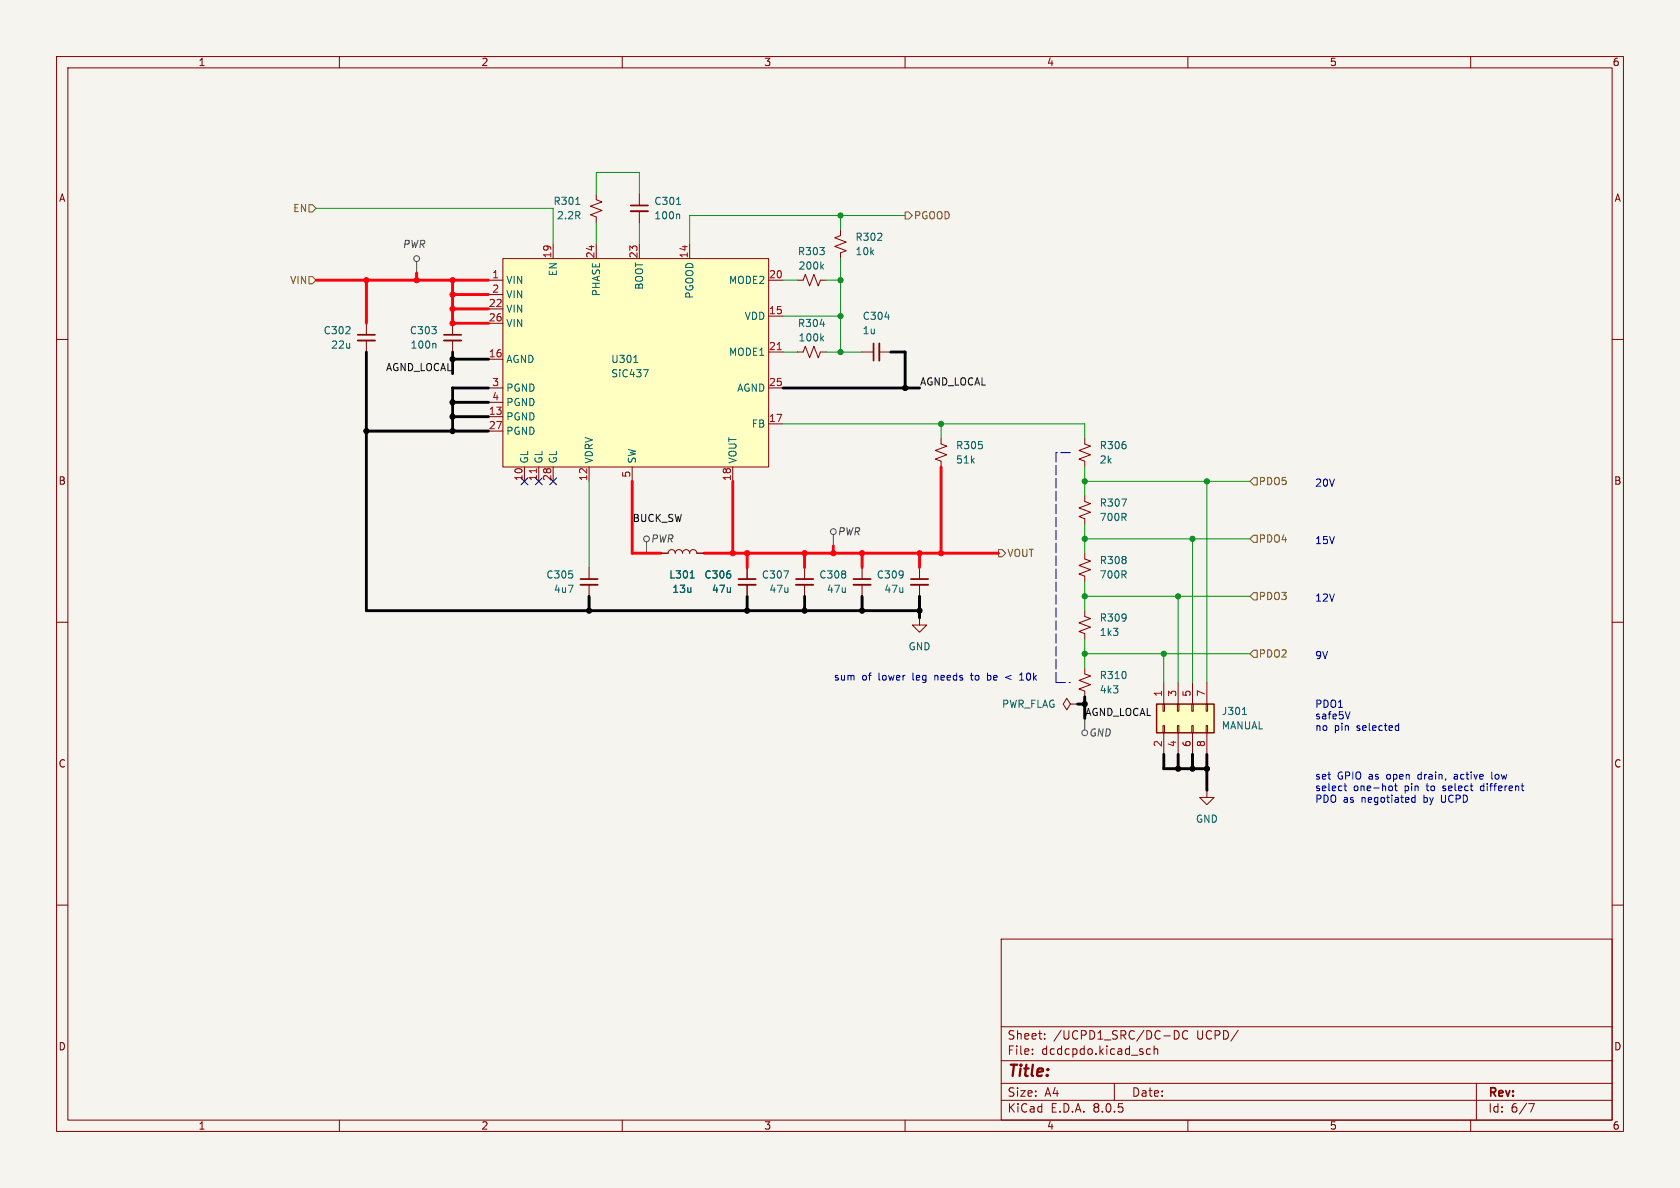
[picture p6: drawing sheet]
<svg xmlns="http://www.w3.org/2000/svg" width="297mm" height="210mm" viewBox="0 0 297 210" stroke-linecap="round" stroke-linejoin="round" font-family="sans-serif">
<path d="M0 0h297v210h-297z" fill="#f5f4ef" stroke="#f5f4ef" stroke-width=".18"/>
<g fill="none" stroke="#840000" stroke-width=".18">
<path d="M10 10h277v190h-277zM12 12h273v186h-273zM60 10v2M110 10v2M160 10v2M210 10v2M260 10v2M10 60h2M285 60h2M166.4 77.5v1l1 .4-2 .7 2 .8-2 .8 1 .3v1.1M191.8 97.8v1l1 .4-2 .7 2 .8-2 .8 1 .4v1M10 110h2"/>
<path d="M191.8 108v1l1 .3-2 .8 2 .8-2 .7 1 .4v1M285 110h2M189.2 124.5l-.6 1-.6-1 .6-1.1 .6 1.1h1.3M190.5 124.5h.1M10 160h2M285 160h2M177 166h108v32h-108zM60 198v2M110 198v2M160 198v2M177 194.5h108M177 191.5h108"/>
<path d="M177 187.5h108M177 181.5h108M182.5 186.3v.1M182.5 185.5v.1M184.7 183.6v.1M184.7 182.8v.1M197 191.5v3M203.4 185.5l-.4-.1-.3 .3v.4l.1 .2h.6M204 185.5l.2-.1 .4 .1 .1 .9M204 184.9v1.5M207.6 182.2a.76 .76 0 0 1 .9 .7 .76 .76 0 0 1-.9 .8zM210 182.3a.6 .6 0 0 0-.8 0 .6 .6 0 0 0-.2 .8 .56 .56 0 0 0 .3 .5 .56 .56 0 0 0 .7 0"/>
<path d="M210 198v2M218.9 182.1l-1.3 2M260 198v2M261 191.5v6.5M270.2 195.1h1l-.6 1.5"/>
</g>
<path d="M204.5 124.5h10.1v5h-10.1z" fill="#ffffc2"/>
<g fill="none" stroke="#840000" stroke-width=".18">
<path d="M105.4 34.3v1l1 .4-2 .7 2 .8-2 .8 1 .4v1M113 34.3v2M113 37.3v2.1M205.6 124.5h.3v1.2h-.3zM205.6 128.3h.3v1.2h-.3zM205.7 120.7v3.8M205.7 129.5v3.9M208.2 124.5h.2v1.2h-.2zM208.2 128.3h.2v1.2h-.2zM208.3 120.7v3.8M208.3 129.5v3.9M210.7 124.5h.2v1.2h-.2z"/>
<path d="M210.7 128.3h.2v1.2h-.2zM210.8 120.7v3.8M210.8 129.5v3.9M213.2 124.5h.3v1.2h-.3zM213.2 128.3h.3v1.2h-.3zM213.4 120.7v3.8M213.4 129.5v3.9"/>
</g>
<path d="M204.5 124.5h10.1v5h-10.1z" fill="none" stroke="#840000" stroke-width=".25"/>
<path d="M101.8 36.1h.7M119.6 36.1h.7M120 37.8l.2 .2v.7M219.6 126.3h.8" fill="none" stroke="#006464" stroke-width=".18"/>
<path d="M111.5 37.3h3.1" fill="none" stroke="#840000" stroke-width=".33"/>
<path d="M111.5 36.3h3.1" fill="none" stroke="#840000" stroke-width=".3"/>
<path d="M88.9 45.7h47v36.9h-47z" fill="#ffffc2"/>
<g fill="none" stroke="#840000" stroke-width=".18">
<path d="M64.8 57.2v2M80 57.2v2M86.4 49.5h2.5M86.4 52.1h2.5M86.4 54.6h2.5M86.4 57.2h2.5M88.9 45.7h47v36.9h-47zM97.8 43.2v2.5M105.4 43.2v2.5M113 43.2v2.5M121.9 43.2v2.5M135.9 49.5h2.5"/>
<path d="M135.9 55.9h2.5M141 49.5h1l.4-1 .7 2 .8-2 .8 2 .3-1h1M148.6 40.6v1.1l-1 .3 2 .8-2 .8 2 .7-1 .4v1M64.8 60.2v2M80 60.2v2M86.4 73.7h2.5M86.4 63.5h2.5M86.4 68.6h2.5M86.4 76.2h2.5M86.4 71.1h2.5M135.9 74.9h2.5M135.9 62.2h2.5"/>
<path d="M135.9 68.6h2.5M141 62.2h1l.4-1 .7 2 .8-2 .8 2 .3-1h1M152.4 62.2h2M155.4 62.2h2.1M191.8 77.5v1l1 .4-2 .7 2 .8-2 .8 1 .3v1.1M92.7 82.6v2.5M95.2 82.6v2.5M97.8 82.6v2.5M104.1 82.6v2.5M111.8 82.6v2.5M116.8 97.8h1.3a.64 .64 0 0 1 .6-.6 .64 .64 0 0 1 .7 .6 .64 .64 0 0 1 .6-.6 .64 .64 0 0 1 .6 .6 .64 .64 0 0 1 .7-.6 .64 .64 0 0 1 .6 .6 .64 .64 0 0 1 .7-.6 .64 .64 0 0 1 .6 .6h1.3M129.5 82.6v2.5"/>
<path d="M191.8 87.6v1l1 .4-2 .8 2 .8-2 .7 1 .4v1M104.1 100.3v2.1M104.1 103.4v2M132.1 100.3v2.1M132.1 103.4v2M142.2 100.3v2.1M142.2 103.4v2M152.4 100.3v2.1M152.4 103.4v2M162.6 109.2v1.3h1.2l-1.2 1.3-1.3-1.3h1.3M162.6 109.2h.1M162.6 100.3v2.1"/>
<path d="M162.6 103.4v2M191.8 118.1v1l1 .4-2 .8 2 .7-2 .8 1 .4v1M213.4 139.7v1.3h1.2l-1.2 1.2-1.3-1.2h1.3M213.4 139.7h.1"/>
</g>
<path d="M137.4 61.8h.7M94.8 82.9v.7" fill="none" stroke="#a90000" stroke-width=".18"/>
<path d="M145 57.3h.8M145.2 59.8l.4 .5M145.2 47.1l.4 .5M145.6 59.4l-.5 .5M145.6 46.7l-.5 .5M156.4 56h.8M76.9 60.7l.2 .2v.6M112.1 64.1h.7M113.7 65.3h.9l-.6 1.3M198.3 88.2h.8l-.5 1.3M122 102.2h.7M138.6 100.9h.8l-.5 1.3" fill="none" stroke="#006464" stroke-width=".18"/>
<path d="M63.2 60.2h3.1M78.5 60.2h3M155.4 60.7v3.1M102.6 103.4h3.1M130.6 103.4h3M140.7 103.4h3.1M150.9 103.4h3M161 103.4h3.1" fill="none" stroke="#840000" stroke-width=".33"/>
<path d="M63.2 59.2h3.1M78.5 59.2h3M154.4 60.7v3.1M102.6 102.4h3.1M130.6 102.4h3M140.7 102.4h3.1M150.9 102.4h3M161 102.4h3.1" fill="none" stroke="#840000" stroke-width=".3"/>
<g fill="none" stroke="#484848" stroke-width=".18">
<path d="M73.7 46.2v2.1M114.3 95.8v2M147.3 94.5v2M191.8 127v2"/>
<circle cx="73.7" cy="45.7" r=".51"/>
<circle cx="114.3" cy="95.3" r=".51"/>
<circle cx="147.3" cy="94" r=".51"/>
<circle cx="191.8" cy="129.5" r=".51"/>
</g>
<path d="M54.6 36.2h.6l.7 .6-.7 .7h-.6zM160 37.5h.7l.6 .6-.6 .6h-.7zM54.6 48.9h.6l.7 .6-.7 .7h-.6zM176.5 97.2h.7l.6 .6-.6 .6h-.7zM221.6 84.5h.6v1.2h-.6l-.6-.6zM221.6 94.6h.6v1.3h-.6l-.6-.6zM221.6 114.9h.6v1.3h-.6l-.6-.6zM221.6 104.8h.6v1.2h-.6l-.6-.6z" fill="none" stroke="#725600" stroke-width=".18"/>
<g fill="none" stroke="#0000c2" stroke-width=".18">
<path d="M171.5 119.4h.5M171.7 119l.1 1.2M174.6 119v1.2M174.9 119.4l-.3 .1M178.7 119.4l-.9 .4 .9 .3M180.3 119.3l.3-.3v1.2M174.6 120.2h.3M180.3 120.2h.7M237.6 138.9h.5M237.8 138.5v1.1l.3 .2M238.7 125.8l-.4 1.3M245.8 138.9l.3 .1 .1 .2-.1 .5-.3 .1"/>
<path d="M246.5 138.9h.5M246.7 138.5v1.1l.3 .2M246.9 128.3h.4M247.3 127.9v1.2M247.3 129.1h-.4M257.2 136.9l-.1 .1M257.2 137.3l-.1 .1 .1 .3M261.8 139l-.1 .2 .1 .5M263.7 136.5v1.1l.2 .1M268.9 138.9h.5M269.3 139.8h.1M249.6 141.6l.2 .2h.4"/>
<path d="M250.2 141h-.4l-.2 .2M250.2 140.6v1.2"/>
</g>
<path d="M186.7 80v40.7M189.2 80h-2.5M186.7 120.7h2.5" fill="none" stroke="#0000c2" stroke-width=".18" stroke-dasharray="1.7 .6"/>
<g fill="none" stroke="#ff000b" stroke-width=".51">
<path d="M55.9 49.5h30.5M64.8 49.5v7.7M73.7 48.3v1.2M80 49.5v7.7h6.4M80 52.1h6.4M80 54.6h6.4M111.8 85.1v12.7h5M124.5 97.8h52M129.5 85.1v12.7M132.1 97.8v2.5M142.2 97.8v2.5M147.3 96.5v1.3"/>
<path d="M152.4 97.8v2.5M162.6 97.8v2.5M166.4 82.6v15.2"/>
</g>
<g fill="none" stroke="#000" stroke-width=".51">
<path d="M64.8 76.2h21.6M64.8 62.2v45.8h97.8M80 71.1h6.4M80 62.2v3.8M80 63.5h6.4M80 73.7h6.4M86.4 68.6h-6.4v7.6M138.4 68.6h24.2M157.5 62.2h2.5v6.4M104.1 105.4v2.6M132.1 105.4v2.6M142.2 105.4v2.6"/>
<path d="M152.4 105.4v2.6M162.6 105.4v3.8M190.5 124.5h1.3M191.8 123.2v3.8M205.7 133.4v2.5h7.7M208.3 133.4v2.5M210.8 133.4v2.5M213.4 133.4v6.3"/>
</g>
<g fill="none" stroke="#009600" stroke-width=".18">
<path d="M55.9 36.8h41.9v6.4M105.4 34.3v-3.8h7.6v3.8M105.4 39.4v3.8M113 39.4v3.8M148.6 38.1v2.5M160 38.1h-38.1v5.1M138.4 55.9h10.2M138.4 49.5h2.6M146 49.5h2.6M148.6 45.7v16.5M138.4 62.2h2.6M138.4 74.9h53.4v2.6"/>
<path d="M146 62.2h6.4M166.4 74.9v2.6M104.1 85.1v15.2M191.8 82.6v5M191.8 92.7v5.1M191.8 95.3h29.2M191.8 85.1h29.2M210.8 95.3v25.4M213.4 85.1v35.6M191.8 102.9v5.1M191.8 113v5.1M191.8 115.6h29.2"/>
<path d="M191.8 105.4h29.2M205.7 115.6v5.1M208.3 105.4v15.3"/>
</g>
<path d="M92.1 84.5l1.2 1.2M93.3 84.5l-1.2 1.2M94.6 84.5l1.3 1.2M95.9 84.5l-1.3 1.2M97.2 84.5l1.2 1.2M98.4 84.5l-1.2 1.2" fill="none" stroke="#000084" stroke-width=".18"/>
<g fill="#009600" stroke="#009600" stroke-width=".18">
<circle cx="210.8" cy="95.3" r=".46"/>
<circle cx="205.7" cy="115.6" r=".46"/>
<circle cx="213.4" cy="85.1" r=".46"/>
<circle cx="208.3" cy="105.4" r=".46"/>
<circle cx="191.8" cy="115.6" r=".46"/>
<circle cx="191.8" cy="95.3" r=".46"/>
<circle cx="191.8" cy="105.4" r=".46"/>
<circle cx="191.8" cy="85.1" r=".46"/>
<circle cx="166.4" cy="74.9" r=".46"/>
<circle cx="148.6" cy="38.1" r=".46"/>
<circle cx="148.6" cy="49.5" r=".46"/>
<circle cx="148.6" cy="62.2" r=".46"/>
<circle cx="148.6" cy="55.9" r=".46"/>
</g>
<g fill="#000" stroke="#000" stroke-width=".18">
<circle cx="64.8" cy="76.2" r=".46"/>
<circle cx="80" cy="73.7" r=".46"/>
<circle cx="80" cy="63.5" r=".46"/>
<circle cx="80" cy="76.2" r=".46"/>
<circle cx="80" cy="71.1" r=".46"/>
<circle cx="160" cy="68.6" r=".46"/>
<circle cx="104.1" cy="108" r=".46"/>
<circle cx="132.1" cy="108" r=".46"/>
<circle cx="142.2" cy="108" r=".46"/>
<circle cx="152.4" cy="108" r=".46"/>
<circle cx="162.6" cy="108" r=".46"/>
<circle cx="191.8" cy="124.5" r=".46"/>
<circle cx="208.3" cy="135.9" r=".46"/>
<circle cx="210.8" cy="135.9" r=".46"/>
<circle cx="213.4" cy="135.9" r=".46"/>
</g>
<g fill="#ff000b" stroke="#ff000b" stroke-width=".18">
<circle cx="80" cy="49.5" r=".46"/>
<circle cx="129.5" cy="97.8" r=".46"/>
<circle cx="166.4" cy="97.8" r=".46"/>
<circle cx="162.6" cy="97.8" r=".46"/>
<circle cx="142.2" cy="97.8" r=".46"/>
<circle cx="147.3" cy="97.8" r=".46"/>
<circle cx="152.4" cy="97.8" r=".46"/>
<circle cx="80" cy="54.6" r=".46"/>
<circle cx="80" cy="57.2" r=".46"/>
<circle cx="64.8" cy="49.5" r=".46"/>
<circle cx="73.7" cy="49.5" r=".46"/>
<circle cx="80" cy="52.1" r=".46"/>
<circle cx="132.1" cy="97.8" r=".46"/>
</g>
<text font-size="2.8" fill="#840000" x="178" y="190.9">Title:</text>
<g font-size="2.1" fill="#840000">
<text x="178" y="184">Sheet:</text>
<text x="186.2" y="184">/UCPD1_SRC/DC-DC</text>
<text x="211.6" y="184">UCPD/</text>
<text x="178" y="186.7">File:</text>
<text x="184.1" y="186.7">dcdcpdo.kicad_sch</text>
<text x="178" y="196.9">KiCad</text>
<text x="178" y="194.1">Size:</text>
<text x="184.7" y="194.1">A4</text>
<text x="185.7" y="196.9">E.D.A.</text>
<text x="193.3" y="196.9">8.0.5</text>
<text x="200" y="194.1">Date:</text>
<text x="263" y="194.3">Rev:</text>
<text x="263" y="196.9">Id:</text>
<text x="267.1" y="196.9">6/7</text>
</g>
<g font-size="1.8" fill="#840000">
<text x="35" y="11.9">1</text>
<text x="85" y="11.9">2</text>
<text x="135" y="11.9">3</text>
<text x="185" y="11.9">4</text>
<text x="235" y="11.9">5</text>
<text x="285" y="11.9">6</text>
<text x="10.3" y="35.9">A</text>
<text x="285.3" y="35.9">A</text>
<text x="10.3" y="85.9">B</text>
<text x="285.3" y="85.9">B</text>
<text x="10.3" y="135.9">C</text>
<text x="285.3" y="135.9">C</text>
<text x="10.3" y="185.9">D</text>
<text x="285.3" y="185.9">D</text>
<text x="35" y="199.9">1</text>
<text x="85" y="199.9">2</text>
<text x="135" y="199.9">3</text>
<text x="185" y="199.9">4</text>
<text x="235" y="199.9">5</text>
<text x="285" y="199.9">6</text>
</g>
<g font-size="1.8" fill="#725600">
<text x="51.7" y="37.7">EN</text>
<text x="161.5" y="39">PGOOD</text>
<text x="51.2" y="50.4">VIN</text>
<text x="222.4" y="86">PDO5</text>
<text x="178" y="98.7">VOUT</text>
<text x="222.4" y="96.1">PDO4</text>
<text x="222.4" y="106.3">PDO3</text>
<text x="222.4" y="116.4">PDO2</text>
</g>
<g font-size="1.8" fill="#006464">
<text x="97.8" y="36.4">R301</text>
<text x="98.4" y="39">2.2R</text>
<text x="115.6" y="36.4">C301</text>
<text x="115.6" y="39">100n</text>
<text x="141" y="45.3">R303</text>
<text x="141.1" y="47.9">200k</text>
<text x="151.1" y="42.8">R302</text>
<text x="151.1" y="45.3">10k</text>
<text x="89.4" y="50.4">VIN</text>
<text x="89.4" y="52.9">VIN</text>
<text x="98.7" y="48.9" transform="rotate(-90 98.7 48.9)">EN</text>
<text x="106.3" y="52.5" transform="rotate(-90 106.3 52.5)">PHASE</text>
<text x="113.9" y="51.3" transform="rotate(-90 113.9 51.3)">BOOT</text>
<text x="122.8" y="52.9" transform="rotate(-90 122.8 52.9)">PGOOD</text>
<text x="128.8" y="50.4">MODE2</text>
<text x="57.1" y="59.3">C302</text>
<text x="72.4" y="59.3">C303</text>
<text x="89.4" y="55.5">VIN</text>
<text x="89.4" y="58">VIN</text>
<text x="131.6" y="56.7">VDD</text>
<text x="141" y="58">R304</text>
<text x="152.4" y="56.7">C304</text>
<text x="152.4" y="59.3">1u</text>
<text x="58.4" y="61.8">22u</text>
<text x="72.5" y="61.8">100n</text>
<text x="89.4" y="64.4">AGND</text>
<text x="108" y="64.4">U301</text>
<text x="128.8" y="63.1">MODE1</text>
<text x="141.1" y="60.6">100k</text>
<text x="89.4" y="69.4">PGND</text>
<text x="89.4" y="72">PGND</text>
<text x="108" y="66.9">SiC437</text>
<text x="130.2" y="69.4">AGND</text>
<text x="89.4" y="74.5">PGND</text>
<text x="89.4" y="77.1">PGND</text>
<text x="132.8" y="75.8">FB</text>
<text x="93.6" y="82" transform="rotate(-90 93.6 82)">GL</text>
<text x="96.1" y="82" transform="rotate(-90 96.1 82)">GL</text>
<text x="98.7" y="82" transform="rotate(-90 98.7 82)">GL</text>
<text x="105" y="82" transform="rotate(-90 105 82)">VDRV</text>
<text x="112.6" y="82" transform="rotate(-90 112.6 82)">SW</text>
<text x="130.4" y="82" transform="rotate(-90 130.4 82)">VOUT</text>
<text x="168.9" y="79.6">R305</text>
<text x="168.9" y="82.1">51k</text>
<text x="194.3" y="79.6">R306</text>
<text x="194.3" y="82.1">2k</text>
<text x="194.3" y="89.8">R307</text>
<text x="194.3" y="92.3">700R</text>
<text x="194.3" y="99.9">R308</text>
<text x="96.5" y="102.5">C305</text>
<text x="97.8" y="105">4u7</text>
<text x="118.2" y="102.5">L301</text>
<text x="118.8" y="105">13u</text>
<text x="124.4" y="102.5">C306</text>
<text x="125.8" y="105">47u</text>
<text x="134.6" y="102.5">C307</text>
<text x="135.9" y="105">47u</text>
<text x="144.7" y="102.5">C308</text>
<text x="146.1" y="105">47u</text>
<text x="154.9" y="102.5">C309</text>
<text x="156.2" y="105">47u</text>
<text x="194.3" y="102.5">700R</text>
<text x="194.3" y="110.1">R309</text>
<text x="194.3" y="112.6">1k3</text>
<text x="160.5" y="115.2">GND</text>
<text x="177" y="125.3">PWR_FLAG</text>
<text x="194.3" y="120.2">R310</text>
<text x="194.3" y="122.8">4k3</text>
<text x="215.9" y="126.6">J301</text>
<text x="215.9" y="129.1">MANUAL</text>
<text x="211.3" y="145.6">GND</text>
</g>
<g font-size="1.8" fill="#484848">
<text x="71.1" y="44">PWR</text>
<text x="148" y="94.8">PWR</text>
<text x="115" y="96.1">PWR</text>
<text x="192.5" y="130.4">GND</text>
</g>
<g font-size="1.8" fill="#a90000">
<text x="97.5" y="45.8" transform="rotate(-90 97.5 45.8)">19</text>
<text x="105.2" y="45.8" transform="rotate(-90 105.2 45.8)">24</text>
<text x="112.8" y="45.8" transform="rotate(-90 112.8 45.8)">23</text>
<text x="121.7" y="45.8" transform="rotate(-90 121.7 45.8)">14</text>
<text x="86.9" y="49.3">1</text>
<text x="86.9" y="51.8">2</text>
<text x="135.8" y="49.3">20</text>
<text x="86.3" y="54.4">22</text>
<text x="86.3" y="56.9">26</text>
<text x="135.8" y="55.6">15</text>
<text x="86.3" y="63.2">16</text>
<text x="135.8" y="62">21</text>
<text x="86.9" y="68.3">3</text>
<text x="86.9" y="70.9">4</text>
<text x="135.8" y="68.3">25</text>
<text x="86.3" y="73.4">13</text>
<text x="86.3" y="75.9">27</text>
<text x="135.8" y="74.7">17</text>
<text x="92.5" y="85.1" transform="rotate(-90 92.5 85.1)">10</text>
<text x="95" y="85.1" transform="rotate(-90 95 85.1)">11</text>
<text x="97.5" y="85.1" transform="rotate(-90 97.5 85.1)">28</text>
<text x="103.9" y="85.1" transform="rotate(-90 103.9 85.1)">12</text>
<text x="111.5" y="84.5" transform="rotate(-90 111.5 84.5)">5</text>
<text x="129.3" y="85.1" transform="rotate(-90 129.3 85.1)">18</text>
<text x="205.5" y="123.3" transform="rotate(-90 205.5 123.3)">1</text>
<text x="208" y="123.3" transform="rotate(-90 208 123.3)">3</text>
<text x="210.6" y="123.3" transform="rotate(-90 210.6 123.3)">5</text>
<text x="213.1" y="123.3" transform="rotate(-90 213.1 123.3)">7</text>
<text x="205.5" y="132.2" transform="rotate(-90 205.5 132.2)">2</text>
<text x="208" y="132.2" transform="rotate(-90 208 132.2)">4</text>
<text x="210.6" y="132.2" transform="rotate(-90 210.6 132.2)">6</text>
<text x="213.1" y="132.2" transform="rotate(-90 213.1 132.2)">8</text>
</g>
<g font-size="1.8" fill="#0f0f0f">
<text x="68.1" y="65.7">AGND_LOCAL</text>
<text x="162.6" y="68.2">AGND_LOCAL</text>
<text x="111.8" y="92.4">BUCK_SW</text>
<text x="191.8" y="126.7">AGND_LOCAL</text>
</g>
<g font-size="1.8" fill="#0000c2">
<text x="232.4" y="86.1">20V</text>
<text x="232.4" y="96.3">15V</text>
<text x="232.4" y="106.4">12V</text>
<text x="232.4" y="116.6">9V</text>
<text x="147.3" y="120.4">sum</text>
<text x="152.4" y="120.4">of</text>
<text x="155.4" y="120.4">lower</text>
<text x="161.6" y="120.4">leg</text>
<text x="165.7" y="120.4">needs</text>
<text x="172.3" y="120.4">to</text>
<text x="175.4" y="120.4">be</text>
<text x="181.5" y="120.4">10k</text>
<text x="232.4" y="125.2">PDO1</text>
<text x="232.4" y="127.2">safe5V</text>
<text x="232.4" y="129.3">no</text>
<text x="235.9" y="129.3">pin</text>
<text x="240" y="129.3">selected</text>
<text x="232.4" y="137.9">set</text>
<text x="236.4" y="137.9">GPIO as</text>
<text x="245.4" y="137.9">open</text>
<text x="251.1" y="137.9">drain,</text>
<text x="257.7" y="137.9">active</text>
<text x="264.5" y="137.9">low</text>
<text x="232.4" y="139.9">select</text>
<text x="232.4" y="142">PDO as</text>
<text x="239.3" y="139.9">one-hot</text>
<text x="240.8" y="142">negotiated</text>
<text x="248.4" y="139.9">pin</text>
<text x="251.9" y="142">by</text>
<text x="252.5" y="139.9">to</text>
<text x="255.2" y="142">UCPD</text>
<text x="255.5" y="139.9">select</text>
<text x="262.4" y="139.9">different</text>
</g>
</svg>
